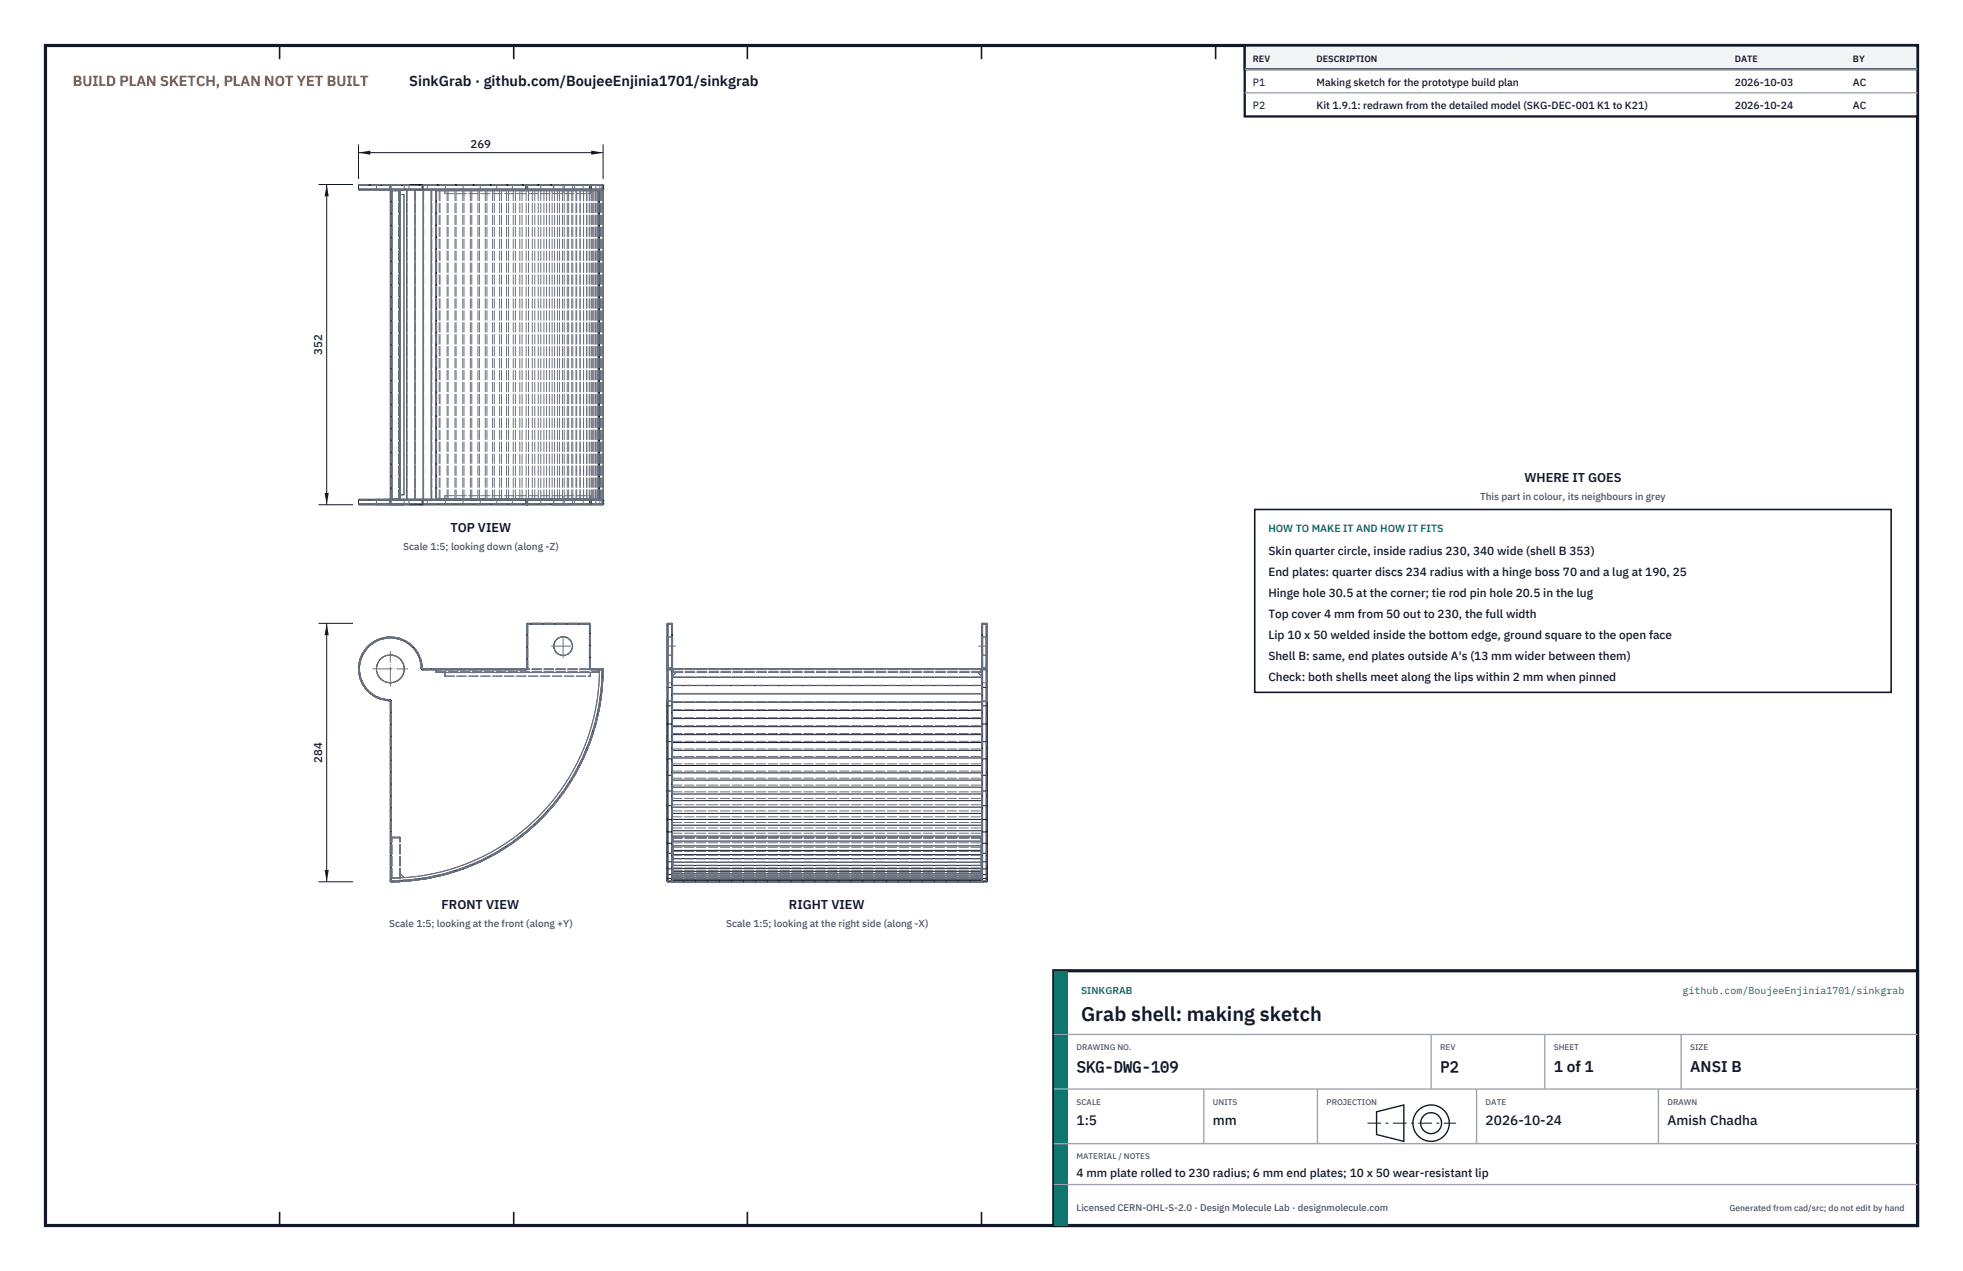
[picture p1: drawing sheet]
<svg xmlns="http://www.w3.org/2000/svg" width="432mm" height="279mm" viewBox="0 0 432 279" stroke-linecap="round" stroke-linejoin="round" font-family="sans-serif">
<path d="M10 10h411.8v259.4h-411.8z" fill="none" stroke="#111827" stroke-width=".7" stroke-linecap="butt"/>
<g fill="none" stroke="#111827" stroke-width=".35">
<path d="M61.5 10v3M113 10v3M164.4 10v3M215.9 10v3M267.4 10v3M318.9 10v3M370.3 10v3M61.5 266.4v3M113 266.4v3M164.4 266.4v3M215.9 266.4v3M267.4 266.4v3"/>
<path d="M318.9 266.4v3M370.3 266.4v3"/>
</g>
<g fill="none" stroke="#111727" stroke-width=".22">
<path d="M78.9 41.6l.2 .2h53.6v68h-53.6l-.2 .2M78.9 41.6h14M78.9 40.8h14M78.9 40.8v.8M85.9 41.8v68M86.1 41.9l.1-.1v.1M86.1 41.9h.1M86.1 41.9v67.7M86.2 41.9h1.7M86.2 41.9v67.7M87.9 41.9v-.1l.2 .1M87.9 41.9h.2"/>
<path d="M87.9 41.9v67.7M88.1 41.9v67.7M88.1 42.8h.8v66h-.8M89.5 41.8v68M91.3 41.8v68M92.9 41.6l-.2 .2h.4M92.9 40.8l-.2-.2h.4v.2M92.9 41.6h.2M92.9 40.8h.2M92.9 40.8v.8M93.1 41.8v68M93.1 41.6v.2"/>
<path d="M93.1 40.8v.8M93.1 41.6h22.6M93.1 40.8h22.6M94.8 41.8v68M95.9 41.9l.1-.1v.1M95.9 41.9h.1M95.9 41.9v67.7M96 41.9v67.7M96 41.9h35.6M115.7 41.6v.2h.4M115.7 41.6h.2M115.7 40.8h.2"/>
<path d="M115.7 40.8v.8M115.9 41.6l.2 .2M115.9 41.6h.2M115.9 40.8h.2M115.9 40.8v.8M116.1 40.6h-.4v.2M116.1 40.6l-.2 .2M116.1 41.6v.2M116.1 40.6v.2M116.1 40.8v.8M116.1 41.6h13.6M116.1 40.8h13.6"/>
<path d="M129.7 40.6h.4M129.7 40.6l.2 .2M129.7 41.6v.2M129.7 41.6h.2M129.7 40.8h.2M129.7 40.6v.2M129.7 40.6h-50.6l-.2 .2M129.7 40.8v.8M129.9 41.6l-.2 .2M129.9 41.6h.2M129.9 40.8h.2M129.9 40.8v.8"/>
<path d="M130.1 41.6v.2h-.4M130.1 40.6v.2M130.1 40.6h2.4M130.1 40.8v.8M130.1 41.6h2.4M130.1 40.8h2.4M131.6 41.9v-.1l.1 .1M131.6 41.9h.1M131.6 41.9v67.7M131.7 41.8h.1M131.7 41.9v67.7M131.8 41.8v68"/>
<path d="M131.9 41.8v68M132.5 41.6v.2M132.5 41.6h.2M132.5 40.8h.2M132.5 40.6v.2M132.5 40.6l.2 .2M132.5 40.8v.8M132.7 41.6l-.2 .2M132.7 41.6h.1M132.7 40.8h.1M132.7 40.8v.8M78.9 110.8l.2 .2h36.6"/>
<path d="M78.9 110.8h14M78.9 110h14M78.9 110v.8M86.1 109.6l.1 .2v-.2M86.1 109.6h.1M86.2 109.6h1.7M87.9 109.6v.2l.2-.2M87.9 109.6h.2M92.9 110.8l-.2 .2h.4v-.2M92.9 110.8h.2M92.9 110h.2M92.9 110v.8"/>
<path d="M93.1 109.8h-.4l.2 .2M93.1 109.8v.2M93.1 110v.8M93.1 110.8h22.6M93.1 110h22.6M95.9 109.6l.1 .2v-.2M95.9 109.6h.1M96 109.6h35.6M115.7 111h.4M115.7 110.8v.2M115.7 110.8h.2M115.7 110h.2"/>
<path d="M115.7 110v.8M115.8 111h13.9M115.9 110.8l.2 .2M115.9 110.8h.2M115.9 110h.2M115.9 110v.8M116.1 109.8h-.4v.2M116.1 109.8l-.2 .2M116.1 110.8v.2M116.1 109.8v.2M116.1 110v.8M116.1 110.8h13.6"/>
<path d="M116.1 110h13.6M129.7 111h.4M129.7 109.8h.4v.2M129.7 109.8l.2 .2M129.7 110.8v.2M129.7 110.8h.2M129.7 110h.2M129.7 109.8v.2M129.7 110v.8M129.9 110.8l-.2 .2M129.9 110.8h.2M129.9 110h.2"/>
<path d="M129.9 110v.8M130.1 110.8v.2M130.1 111h2.4M130.1 110.8h2.4M130.1 110h2.4M130.1 110v.8M131.6 109.6v.2l.1-.2M131.6 109.6h.1M131.7 109.7v.1M132.5 110.8v.2M132.5 110.8h.2M132.5 110h.2"/>
<path d="M132.5 109.8v.2M132.5 109.8l.2 .2M132.5 110v.8M132.7 110.8l-.2 .2M132.7 110.8h.1M132.7 110h.1M132.7 110v.8M115.9 137.2h.2M115.9 137.2v9.6M116.1 137l-.2 .2M116.1 137v.2M116.1 137h13.6"/>
<path d="M116.1 137.2v9.6M116.1 137.2h13.6M129.7 137l.2 .2M129.7 137v.2M129.7 137.2h.2M129.7 137.2v9.6M129.9 137.2v9.6M146.7 137.2h.2M146.7 137.2v56.4M146.9 137l-.2 .2M146.9 137v.2M146.9 137h.8"/>
<path d="M146.9 137.2h.8M146.9 137.2v9.6M147.7 137l.2 .2M147.7 137v.2M147.7 137.2h.2M147.7 137.2v9.6M147.9 137.2v56.6h68v-56.6M215.9 137.2h.2M216.1 137l-.2 .2M216.1 137v.2M216.1 137h.8M216.1 137.2h.8"/>
<path d="M216.1 137.2v9.6M216.9 137l.2 .2M216.9 137v.2M216.9 137.2h.2M216.9 137.2v9.6M217.1 137.2v56.4l-.2 .2M85.7 154l.2 .2M85.7 153.8l.4 .4M85.7 153.8v.2M85.9 154.2h.2M85.9 154.2v39.6l3.9-.1M86.1 154.2v39.4"/>
<path d="M92.7 146.8a6.8 6.8 0 0 0-6.9-6.6 6.8 6.8 0 0 0-6.7 6.8 6.8 6.8 0 0 0 6.6 6.8M92.7 146.8l.4 .4M92.9 146.8a7 7 0 0 0-7.1-6.8 7 7 0 0 0-6.9 7 7 7 0 0 0 6.8 7M92.9 146.8l.2 .2M92.9 146.8h-.2M93.1 147v.2M93.1 147h22.6M93.1 147.2h22.6M115.7 147v.2M115.9 146.8l-.2 .2M115.9 146.8h.2M116.1 146.8l-.2 .3-.2 .1"/>
<path d="M116.1 146.8l-.4 .4M116.1 146.8l-.1 .2M129.7 146.8l.4 .4M129.7 146.8h.2M129.7 146.8v.2M129.9 146.8l.2 .2M130.1 147v.2M130.1 147h2.6l-.2 4M130.1 147.2h2.4M130.9 159.1h.2M130.9 159.1l-1.2 3.9M131 159.3l-1.1 3.6"/>
<path d="M131.1 159.1l-1.3 3.9M131.8 155.1l.2 .1M131.8 155.1l-.9 4M131.9 155.4l-.8 3.5M132 155.2l-.9 3.9M132.5 147.2v-.2l.2 .2M132.5 147.2h.2M132.5 147.2l-.2 3.9M132.5 151.3l-.5 3.7M132.5 151.1h-.2l-.5 4M132.5 151.1l-.5 4.1M132.7 147.2l-.2 3.9"/>
<path d="M146.7 146.8v.4M146.7 153.8v.4M146.7 146.8h.2M146.7 151.1h1.2M146.7 147.2h.2M146.7 155.1h1.2M146.7 159.1h1.2M146.9 147l-.2 .2M146.9 146.8v.2M146.9 147v.2M146.9 147h.8M146.9 147.2v46.6"/>
<path d="M146.9 146.8h.8M146.9 147.2h.8M147.7 146.8h.2v.2h68v-.2h.2M147.7 147l.2 .2h-.2M147.7 146.8v.2M147.7 147v.2M147.7 147.2v46.6M147.9 159.7h68M147.9 158h68M147.9 156.2h68M147.9 154.4h68M147.9 152.5h68"/>
<path d="M147.9 150.7h68M147.9 148.9h68M215.9 151.1h1.2M215.9 155.1h1.2M215.9 159.1h1.2M216.1 147l-.2 .2h.2M216.1 146.8v.2M216.1 147v.2M216.1 147h.8M216.1 146.8h.8M216.1 147.2h.8M216.1 147.2v46.6"/>
<path d="M216.9 147l.2 .2M216.9 146.8v.2M216.9 146.8h.2M216.9 147v.2M216.9 147.2v46.6M217.1 146.8v.4M217.1 147.2h-.2M121.6 177.2l-2.6 2.9M121.7 177.1l-.1-.1-2.8 3M121.7 177.1l-2.7 3M124.1 174l-2.3 3M124.2 173.9l-.2-.1-2.4 3.2"/>
<path d="M124.2 173.9l-2.5 3.2M126.3 170.6l-2 3.1M126.4 170.4l-.2-.1-2.2 3.5M126.4 170.4l-2.2 3.5M128.1 166.7l.2 .1M128.1 166.7l-1.9 3.6M128.2 166.9l-1.7 3.4M128.3 166.8l-1.9 3.6M129.8 163.1l-1.5 3.7M129.8 163h-.1l-1.6 3.7M129.8 163l-1.5 3.8M146.7 180l.2 .1h.9l.1-.1"/>
<path d="M146.7 163h1.2M146.7 177l.2 .1 1-.1M146.7 166.7h1.2M146.7 173.8l.2 .1 1-.1M146.7 170.3h1.2M147.9 178.8h68M147.9 177.4h68M147.9 176h68M147.9 174.5h68M147.9 173h68M147.9 171.5h68M147.9 169.9h68"/>
<path d="M147.9 168.3h68M147.9 166.6h68M147.9 164.9h68M147.9 163.2h68M147.9 161.5h68M215.9 180l.2 .1h.9l.1-.1M215.9 163h1.2M215.9 177l.2 .1 1-.1M215.9 166.7h1.2M215.9 173.8l.2 .1 1-.1M215.9 170.3h1.2M86.1 193.6h-.2l.2 .2"/>
<path d="M86.1 193.6v.2M86.2 193.8h.1M86.2 193.8h1.7M87.9 193.8h.1M88 193.8h-.1M89.9 193.5v.2M89.9 193.5l-3.8 .1M89.9 193.7l-3.8 .1M93.8 193.2l-3.7 .4M94 193.1v-.2l-4.1 .6M94 193.1l-4.1 .6M97.8 192.3l-3.6 .8"/>
<path d="M97.9 192l.1 .2M97.9 192l-4 .9M98 192.2l-4 .9M101.8 191.1l-3.7 1.1M101.8 190.8l.1 .2M101.8 190.8l-3.9 1.3M101.9 191l-3.9 1.2M105.6 189.5l-3.7 1.5M105.6 189.5v-.2l-3.8 1.5M109.1 187.6l-3.3 1.8M109.2 187.4l.1 .2M109.2 187.4l-3.6 1.9"/>
<path d="M109.3 187.6l-3.7 1.9M112.5 185.5l-3.1 1.9M112.7 185.4l-.1-.2-3.4 2.2M112.7 185.4l-3.4 2.2M115.8 183l-2.9 2.3M115.8 182.7l.1 .2M115.8 182.7l-3.2 2.5M115.9 182.9l-3.2 2.5M119 180.1l-.2-.1-3 2.7M119 180.1l-3 2.7M119 180.1l-3.1 2.8M146.7 193.6l.2 .2"/>
<path d="M146.7 193.5l.2 .2h.8l.2-.2M146.7 192.9l.2 .2h.9l.1-.2h68l.2 .2h.8l.2-.2M146.7 192l.2 .2h.8l.2-.2M146.7 190.8l.2 .2h.9l.1-.2M146.7 189.3l.2 .2h.8l.2-.2M146.7 187.4l.2 .2h.8l.2-.2M146.7 185.2l.2 .2h.8l.2-.2M146.7 182.7l.2 .2h.9l.1-.2M146.9 193.8h.1M146.9 193.8h.8M147.7 193.8h.1M147.9 193.6l-.2 .2"/>
<path d="M147.9 193.8h.1M147.9 193.7h68M147.9 193.5h68M147.9 193.3h68M147.9 192.5h68M147.9 192.1h68M147.9 191.5h68M147.9 190.9h68M147.9 190.3h68M147.9 189.5h68M147.9 188.7h68M147.9 187.9h68"/>
<path d="M147.9 186.9h68M147.9 185.9h68M147.9 184.9h68M147.9 183.8h68M147.9 182.6h68M147.9 181.4h68M147.9 180.1h68M148 193.8h.1M148.1 193.8h-.1M148.1 193.8h.1M148.1 193.8h67.7M215.8 193.8h.1"/>
<path d="M215.9 193.8h.1M215.9 193.8h-.1M215.9 193.6l.2 .2zM215.9 193.5l.2 .2h.8l.2-.2M215.9 192l.2 .2h.8l.2-.2M215.9 190.8l.2 .2h.9l.1-.2M215.9 189.3l.2 .2h.8l.2-.2M215.9 187.4l.2 .2h.8l.2-.2M215.9 185.2l.2 .2h.8l.2-.2M215.9 182.7l.2 .2h.9l.1-.2M216.1 193.8h.1M216.1 193.8h.8"/>
<path d="M216.9 193.8h.1"/>
<circle cx="85.9" cy="147" r="3"/>
<circle cx="123.9" cy="142" r="2.05"/>
</g>
<g fill="none" stroke="#6a7180" stroke-width=".22" stroke-dasharray="2.1 .5">
<path d="M78.9 41.6h6.8M78.9 40.8h6.8M79.1 41.8h6.6M79.1 40.6h6.6M82.8 41.8h3.1M82.8 40.6h3.1M82.8 41.8v-1.2M85.7 41.6h.2M85.7 41.6v-.8M85.7 41.8h.4M85.7 41.8v-.2M85.7 40.6v.2"/>
<path d="M85.9 41.8h1.8M85.9 40.6h3M85.9 41.6v-.8M85.9 40.8h-.2M85.9 41.6h.2M85.9 40.8h.2M86.1 41.8h3.8M86.1 41.8l-.2-.2M86.1 40.6h-.4M86.1 40.6h3.8M86.1 40.6l-.2 .2M86.1 41.9v67.7"/>
<path d="M86.1 41.8v-.2M86.1 40.6v.2M86.1 41.6h3.8M86.1 40.8h3.8M86.1 41.6v-.8M86.2 41.9h.1M86.2 41.8l-.1 .1M86.2 41.8h1.7M86.2 41.9l1.5-.1M86.2 41.9h1.7M87.7 41.8h-1.8M87.7 41.8h-1.5"/>
<path d="M87.7 41.8h1.8M87.7 41.8h.2M87.9 41.8h-.2M87.9 41.8l.1 .1M87.9 41.9v-.1M87.9 41.9h.1M88.1 41.9l-.2-.1M88.1 41.9v67.7M88.9 42.8h-.8M88.9 41.8h-1.2M88.9 41.8h-6.1M88.9 40.6h-6.1"/>
<path d="M88.9 41.8v-1.2M89.5 41.8h1.9M89.9 41.8h4.1M89.9 41.8v-.2M89.9 41.6v-.8M89.9 41.6h4.1M89.9 40.8h4.1M89.9 40.8v-.2M91.3 41.8h-1.8M91.4 41.8h1.8M93.1 40.6h.9M93.2 41.8h1.8"/>
<path d="M93.9 41.8h4M93.9 40.6h4M94 41.8v-.2M94 41.6v-.8M94 41.6h4M94 40.8h4M94 40.8v-.2M94.8 41.8h-1.7M95 41.8h1.8M95.9 41.9l.1-.1M96 41.8h19.7M96 41.9h-.1"/>
<path d="M96 41.9h35.6M96 41.9v-.1M96.6 41.8h-1.8M96.8 41.8h1.8M97.9 41.8h17.8M97.9 42.6h32M97.9 41.8v.8M97.9 41.8h32M97.9 42.6v-.8M97.9 41.8h3.9M97.9 40.6h3.9M97.9 41.8l.1-.2"/>
<path d="M98 41.6v-.8M98 41.6h3.9M98 40.8h3.9M98 40.8l-.1-.2M98.4 41.8h-1.8M98.6 41.8h1.7M100.1 41.8h-1.7M100.3 41.8h1.8M101.8 41.8h-1.7M101.8 41.8h3.8M101.8 40.6h3.8M101.8 41.8l.1-.2"/>
<path d="M101.9 41.6v-.8M101.9 41.6h3.7M101.9 40.8h3.7M101.9 40.8l-.1-.2M102.1 41.8h1.7M103.5 41.8h-1.7M103.8 41.8h1.7M105.1 41.8h-1.6M105.5 41.8h1.6M105.6 41.8h3.6M105.6 40.6h3.6M105.6 41.8v-.2"/>
<path d="M105.6 41.6v-.8M105.6 41.6h3.7M105.6 40.8h3.7M105.6 40.8v-.2M106.7 41.8h-1.6M107.1 41.8h1.6M108.3 41.8h-1.6M108.7 41.8h1.6M109.2 41.8h3.4M109.2 40.6h3.4M109.2 41.8l.1-.2M109.3 41.6v-.8"/>
<path d="M109.3 41.6h3.4M109.3 40.8h3.4M109.3 40.8l-.1-.2M109.9 41.8h-1.6M110.3 41.8h1.6M111.4 41.8h-1.5M111.9 41.8h1.5M112.6 41.8h3.2M112.6 40.6h3.1M112.6 41.8l.1-.2M112.7 41.6v-.8M112.7 41.6h3.2"/>
<path d="M112.7 40.8h3.2M112.7 40.8l-.1-.2M112.9 41.8h-1.5M113.4 41.8h1.4M114.3 41.8h-1.4M114.8 41.8h1.5M115.7 41.8h-1.4M115.8 41.8h3M115.8 41.8l.1-.2M115.9 40.8v.8M115.9 41.6v-.8M115.9 41.6h3.1"/>
<path d="M115.9 40.8h3.1M115.9 40.8l-.1-.2M116.1 41.8h13.6M116.1 41.8l-.2-.2M116.1 40.6h2.7M116.1 40.6l-.2 .2M116.3 41.8h1.3M117.1 41.8h-1.4M117.6 41.8h1.4M118.4 41.8h-1.3M118.8 41.8h2.8M118.8 40.6h2.8"/>
<path d="M118.8 41.8l.2-.2M119 41.8h1.2M119 41.6v-.8M119 41.6h2.7M119 40.8h2.7M119 40.8l-.2-.2M119.6 41.8h-1.2M120.2 41.8h1.3M120.8 41.8h-1.2M121.5 41.8h1.1M121.6 41.8h2.4M121.6 40.6h2.4"/>
<path d="M121.6 41.8l.1-.2M121.7 41.6v-.8M121.7 41.6h2.5M121.7 40.8h2.5M121.7 40.8l-.1-.2M121.8 41.8h2.1M121.8 40.6h2.1M121.8 41.8v-1.2M122 41.8h-1.2M122.6 41.8h1.1M123.1 41.8h-1.1M123.7 41.8h1.1"/>
<path d="M123.9 41.8h2M123.9 40.6h2M124 41.8h2.2M124 40.6h2.2M124 41.8l.2-.2M124.1 41.8h-1M124.2 41.6v-.8M124.2 41.6h2.2M124.2 40.8h2.2M124.2 40.8l-.2-.2M124.8 41.8h1M125.1 41.8h-1"/>
<path d="M125.8 41.8h.9M125.9 41.8h-4.1M125.9 40.6h-4.1M125.9 41.8v-1.2M126 41.8h-.9M126.2 41.8h1.9M126.2 40.6h1.9M126.2 41.8l.2-.2M126.4 41.6v-.8M126.4 41.6h1.9M126.4 40.8h1.9M126.4 40.8l-.2-.2"/>
<path d="M126.7 41.8h.9M126.9 41.8h-.9M127.6 41.8h.8M127.6 41.8h-.7M128.1 41.8h1.6M128.1 40.6h1.6M128.1 41.8l.2-.2M128.3 41.6v-.8M128.3 41.6h1.5M128.3 40.8h1.5M128.3 40.8l-.2-.2M128.4 41.8h-.8"/>
<path d="M128.4 41.8h.7M129 41.8h-.6M129.1 41.8h.7M129.6 41.8h-.6M129.7 41.8h1.2M129.7 40.6h1.2M129.7 41.8l.1-.2M129.7 41.8l.2-.2M129.7 40.6l.2 .2M129.8 41.8h.6M129.8 41.6v-.8M129.8 41.6h1.3"/>
<path d="M129.8 40.8h1.3M129.8 40.8l-.1-.2M129.9 41.6v-.8M129.9 41.8v.8M129.9 42.6v-.8M130.1 41.8h1.5M130.1 41.8h-.5M130.4 41.8h.5M130.6 41.8h-.5M130.9 41.8h.9M130.9 40.6h.9M130.9 41.8l.2-.2"/>
<path d="M130.9 41.8h.5M131 41.8h-.4M131.1 41.6v-.8M131.1 41.6h.9M131.1 40.8h.9M131.1 40.8l-.2-.2M131.3 41.8h-.3M131.4 41.8h.4M131.5 41.8h-.2M131.6 41.9v-.1M131.6 41.9h.1M131.7 41.8h-.2"/>
<path d="M131.8 41.8h.5M131.8 40.6h.5M131.8 41.8l.2-.2M131.8 41.8h.3M131.8 41.8h-.1M132 41.6v-.8M132 41.6h.5M132 40.8h.5M132 40.8l-.2-.2M132.1 41.8h.2M132.3 41.8h.2M132.3 40.6h.2"/>
<path d="M132.3 41.8l.2-.2M132.5 41.8h-.6M132.5 41.6v-.8M132.5 41.6h.2M132.5 40.8h.2M132.5 40.8l-.2-.2M132.5 41.8h.1M132.6 41.8h.1M78.9 110.8h6.8M78.9 110h6.8M79.1 111h6.6M79.1 109.8h6.6"/>
<path d="M82.8 111h3.1M82.8 109.8h3.1M82.8 111v-1.2M85.7 110.8h.2M85.7 110.8v-.8M85.7 111h.4M85.7 111v-.2M85.7 109.8v.2M85.9 109.8v-68M85.9 109.8h1.8M85.9 109.8h3M85.9 110.8v-.8"/>
<path d="M85.9 110h-.2M85.9 110.8h.2M85.9 110h.2M86.1 111h3.8M86.1 111l-.2-.2M86.1 109.8h-.4M86.1 109.8h3.8M86.1 109.8l-.2 .2M86.1 109.6l.1 .2M86.1 111v-.2M86.1 109.8v.2M86.1 110.8h3.8"/>
<path d="M86.1 110h3.8M86.1 110.8v-.8M86.2 109.6v-67.7M86.2 109.8h1.7M86.2 109.7v-.1M86.2 109.6h.1M86.2 109.6v.1M86.2 109.6h1.7M87.7 109.8v-68M87.7 109.8h-1.8M87.7 109.8h-1.5M87.7 109.8h1.8"/>
<path d="M87.7 109.7v-67.9M87.7 109.7h-1.5M87.9 109.8h-.2M87.9 109.8l.2-.2M87.9 109.7h-.2M87.9 109.6v-67.7M87.9 109.6v.1M87.9 109.6h.1M88 109.6l-.1 .1M88 109.6v-67.7M88.1 108.8v-66M88.9 108.8h-.8"/>
<path d="M88.9 111h-6.1M88.9 109.8h-6.1M88.9 111v-1.2M89.5 109.8h-1.8M89.5 109.8v-68M89.5 109.8h1.9M89.9 109.8h4.1M89.9 111v-.2M89.9 110.8v-.8M89.9 110.8h4.1M89.9 110h4.1M89.9 110v-.2"/>
<path d="M91.3 109.8h-1.8M91.4 109.8v-68M91.4 109.8h1.8M93.1 111h.9M93.2 109.8v-68M93.2 109.8h1.8M93.9 111h4M93.9 109.8h4M94 111v-.2M94 110.8v-.8M94 110.8h4M94 110h4"/>
<path d="M94 110v-.2M94.8 109.8h-1.7M95 109.8v-68M95 109.8h1.8M95.9 109.6v-67.7M95.9 109.6l.1 .2M96 109.8h19.7M96 109.6h-.1M96 109.6v-67.7M96 109.6v.2M96 109.6h35.6M96.6 109.8v-68"/>
<path d="M96.6 109.8h-1.8M96.8 109.8v-68M96.8 109.8h1.8M97.9 109.8h17.8M97.9 109.8h32M97.9 109h32M97.9 109.8v-.8M97.9 109v.8M97.9 111h3.9M97.9 109.8h3.9M97.9 111l.1-.2M98 110.8v-.8"/>
<path d="M98 110.8h3.9M98 110h3.9M98 110l-.1-.2M98.4 109.8v-68M98.4 109.8h-1.8M98.6 109.8v-68M98.6 109.8h1.7M100.1 109.8v-68M100.1 109.8h-1.7M100.3 109.8v-68M100.3 109.8h1.8M101.8 109.8v-68"/>
<path d="M101.8 109.8h-1.7M101.8 111h3.8M101.8 109.8h3.8M101.8 111l.1-.2M101.9 110.8v-.8M101.9 110.8h3.7M101.9 110h3.7M101.9 110l-.1-.2M102.1 109.8v-68M102.1 109.8h1.7M103.5 109.8v-68M103.5 109.8h-1.7"/>
<path d="M103.8 109.8v-68M103.8 109.8h1.7M105.1 109.8v-68M105.1 109.8h-1.6M105.5 109.8v-68M105.5 109.8h1.6M105.6 111h3.6M105.6 109.8h3.6M105.6 111v-.2M105.6 110.8v-.8M105.6 110.8h3.7M105.6 110h3.7"/>
<path d="M105.6 110v-.2M106.7 109.8v-68M106.7 109.8h-1.6M107.1 109.8v-68M107.1 109.8h1.6M108.3 109.8v-68M108.3 109.8h-1.6M108.7 109.8v-68M108.7 109.8h1.6M109.2 111h3.4M109.2 109.8h3.4M109.2 111l.1-.2"/>
<path d="M109.3 110.8v-.8M109.3 110.8h3.4M109.3 110h3.4M109.3 110l-.1-.2M109.9 109.8v-68M109.9 109.8h-1.6M110.3 109.8v-68M110.3 109.8h1.6M111.4 109.8v-68M111.4 109.8h-1.5M111.9 109.8v-68M111.9 109.8h1.5"/>
<path d="M112.6 111h3.2M112.6 109.8h3.2M112.6 111l.1-.2M112.7 110.8v-.8M112.7 110.8h3.2M112.7 110h3.2M112.7 110l-.1-.2M112.9 109.8v-68M112.9 109.8h-1.5M113.4 109.8v-68M113.4 109.8h1.4M114.3 109.8v-68"/>
<path d="M114.3 109.8h-1.4M114.8 109.8v-68M114.8 109.8h1.5M115.7 109.8v-68M115.7 109.8h-1.4M115.8 109.8h3M115.8 111l.1-.2M115.9 110v.8M115.9 110.8v-.8M115.9 110.8h3.1M115.9 110h3.1M115.9 110l-.1-.2"/>
<path d="M116.1 109.8h13.6M116.1 111h2.7M116.1 111l-.2-.2M116.1 109.8l-.2 .2M116.3 109.8v-68M116.3 109.8h1.3M117.1 109.8v-68M117.1 109.8h-1.4M117.6 109.8v-68M117.6 109.8h1.4M118.4 109.8v-68M118.4 109.8h-1.3"/>
<path d="M118.8 111h2.8M118.8 109.8h2.8M118.8 111l.2-.2M119 109.8v-68M119 109.8h1.2M119 110.8v-.8M119 110.8h2.7M119 110h2.7M119 110l-.2-.2M119.6 109.8v-68M119.6 109.8h-1.2M120.2 109.8v-68"/>
<path d="M120.2 109.8h1.3M120.8 109.8v-68M120.8 109.8h-1.2M121.5 109.8v-68M121.5 109.8h1.1M121.6 111h2.4M121.6 109.8h2.4M121.6 111l.1-.2M121.7 110.8v-.8M121.7 110.8h2.5M121.7 110h2.5M121.7 110l-.1-.2"/>
<path d="M121.8 111h2.1M121.8 109.8h2.1M121.8 111v-1.2M122 109.8v-68M122 109.8h-1.2M122.6 109.8v-68M122.6 109.8h1.1M123.1 109.8v-68M123.1 109.8h-1.1M123.7 109.8v-68M123.7 109.8h1.1M123.9 111h2"/>
<path d="M123.9 109.8h2M124 111h2.2M124 109.8h2.2M124 111l.2-.2M124.1 109.8v-68M124.1 109.8h-1M124.2 110.8v-.8M124.2 110.8h2.2M124.2 110h2.2M124.2 110l-.2-.2M124.8 109.8v-68M124.8 109.8h1"/>
<path d="M125.1 109.8v-68M125.1 109.8h-1M125.8 109.8v-68M125.8 109.8h.9M125.9 111h-4.1M125.9 109.8h-4.1M125.9 111v-1.2M126 109.8v-68M126 109.8h-.9M126.2 111h1.9M126.2 109.8h1.9M126.2 111l.2-.2"/>
<path d="M126.4 110.8v-.8M126.4 110.8h1.9M126.4 110h1.9M126.4 110l-.2-.2M126.7 109.8v-68M126.7 109.8h.9M126.9 109.8v-68M126.9 109.8h-.9M127.6 109.8v-68M127.6 109.8h.8M127.6 109.8h-.7M128.1 111h1.6"/>
<path d="M128.1 109.8h1.6M128.1 111l.2-.2M128.3 110.8v-.8M128.3 110.8h1.5M128.3 110h1.5M128.3 110l-.2-.2M128.4 109.8v-68M128.4 109.8h-.8M128.4 109.8h.7M129 109.8v-68M129 109.8h-.6M129.1 109.8v-68"/>
<path d="M129.1 109.8h.7M129.6 109.8v-68M129.6 109.8h-.6M129.7 111h1.2M129.7 109.8h1.2M129.7 111l.1-.2M129.7 111l.2-.2M129.7 109.8l.2 .2M129.8 109.8v-68M129.8 109.8h.6M129.8 110.8v-.8M129.8 110.8h1.3"/>
<path d="M129.8 110h1.3M129.8 110l-.1-.2M129.9 110.8v-.8M129.9 109.8v-.8M129.9 109v.8M130.1 109.8h1.5M130.1 109.8v-68M130.1 109.8h-.5M130.4 109.8v-68M130.4 109.8h.5M130.6 109.8v-68M130.6 109.8h-.5"/>
<path d="M130.9 111h.9M130.9 109.8h.9M130.9 111l.2-.2M130.9 109.8v-68M130.9 109.8h.5M131 109.8v-68M131 109.8h-.4M131.1 110.8v-.8M131.1 110.8h.9M131.1 110h.9M131.1 110l-.2-.2M131.3 109.8v-68"/>
<path d="M131.3 109.8h-.3M131.4 109.8v-68M131.4 109.8h.4M131.5 109.8v-68M131.5 109.8h-.2M131.6 109.6v-67.7M131.6 109.6v.2M131.6 109.6h.1M131.7 109.7v-67.9M131.7 109.8h-.2M131.7 109.6v-67.7M131.8 111h.5"/>
<path d="M131.8 109.8h.5M131.8 111l.2-.2M131.8 109.8v-68M131.8 109.8h.3M131.8 109.8h-.1M132 110.8v-.8M132 110.8h.5M132 110h.5M132 110l-.2-.2M132.1 109.8v-68M132.1 109.8h.2M132.3 111h.2"/>
<path d="M132.3 109.8h.2M132.3 111l.2-.2M132.3 109.8v-68M132.5 109.8h-.6M132.5 110.8v-.8M132.5 110.8h.2M132.5 110h.2M132.5 110l-.2-.2M132.5 109.8v-68M132.5 109.8h.1M132.6 109.8v-68M132.6 109.8h.1"/>
<path d="M115.9 137.2v9.6M115.9 137.2l.2-.2M115.9 137.2h.2M116.1 137l-.2 .2M116.1 137.2v9.6M116.1 137.2h-.2M116.1 137v.2M116.1 137.2v-.2M129.7 137h-13.6M129.7 137l.2 .2M129.7 137.2h-13.6M129.7 137.2v-.2"/>
<path d="M129.7 137v.2M129.7 137.2h.2M129.9 137.2l-.2-.2M129.9 137.2h-.2M146.7 137.2v9.6M146.7 140v4.1M146.7 140h1.2M146.7 137.2l.2-.2M146.9 137h.8M146.9 137.2h-.2M146.9 137.2v9.6M146.9 137.2v-.2"/>
<path d="M146.9 137.2h.8M147.7 137l.2 .2M147.7 137.2v9.6M147.7 137v.2M147.9 140v4.1M147.9 137.2v9.6M147.9 137.2h-.2M215.9 137.2v9.6M215.9 140v4.1M215.9 140h1.2M215.9 137.2l.2-.2M216.1 137h.8"/>
<path d="M216.1 137.2h-.2M216.1 137.2v9.6M216.1 137.2v-.2M216.1 137.2h.8M216.9 137l.2 .2M216.9 137.2v9.6M216.9 137v.2M217.1 140v4.1M217.1 137.2v9.6M217.1 137.2h-.2M85.7 154l.2 .2M85.7 153.8v.2"/>
<path d="M85.9 154.2v39.4M85.9 154.2l-.2-.2M86.1 154.2v39.4M86.1 154.2h-.2M92.7 146.8a6.8 6.8 0 0 0-6.9-6.6 6.8 6.8 0 0 0-6.7 6.8 6.8 6.8 0 0 0 6.6 6.8M92.7 146.8h.2M92.9 146.8a7 7 0 0 0-7.1-6.8 7 7 0 0 0-6.9 7 7 7 0 0 0 6.8 7M92.9 146.8l.2 .2M93.1 147.2v-.2M95.9 147.7v-.5M95.9 147.2l.1-.2M95.9 147.7h.1"/>
<path d="M95.9 147.2h.1M96 147.8l-.1-.1M96 147l-.1 .2M96 147.8h35.6M96 147h35.6M96 147.7v-.5M96 147.2h-.1M96 147.8v-.1M96 147v.2M96 147.7h35.6M96 147.2h35.6M96 147.2v-.2"/>
<path d="M97.9 147.8h32M97.9 148.6h32M97.9 147.8v.8M97.9 148.6v-.8M115.7 147h-22.6M115.7 147.2h-22.6M115.7 147.2v-.2M115.9 146.8l-.2 .2M116 147l-.3 .2M116.1 146.8h-.2M129.7 146.8v-9.6M129.7 146.8h.2"/>
<path d="M129.9 146.8v-9.6M129.9 147.8v.8M129.9 148.6v-.8M130.1 147l-.2-.2M130.1 147.2v-.2M130.1 147.2l-.4-.2M130.1 159.5l-.5 1.7M130.6 157.8l-.5 1.7M130.9 159.1l.9-4M130.9 159.1h.2M130.9 159.7l.5-1.7M131 156l-.4 1.8"/>
<path d="M131 159.3l.1-.4M131.1 159.1l.9-3.9M131.1 159.1h-.2M131.3 154.2l-.3 1.8M131.4 158l.4-1.8M131.5 152.4l-.2 1.8M131.6 147.8l.1-.1M131.6 147l.1 .2M131.6 147.7v-.5M131.6 147.8v-.1M131.6 147v.2M131.6 147.2v-.2"/>
<path d="M131.6 147.2h.1M131.7 150.6l-.2 1.8M131.7 147.7v-.5M131.7 147.2l-.1-.2M131.7 147.7h-.1M131.7 147.2h-.1M131.8 155.1l.5-4M131.8 155.1l.2 .1M131.8 156.2l.3-1.8M131.8 148.8l-.1 1.8M131.9 147l-.1 1.8M131.9 155.4l.1-.4"/>
<path d="M132 155.2l.5-4.1M132 155.2l-.2-.1M132.1 154.4l.2-1.9M132.3 151.1l.2-3.9M132.3 151.1h.2M132.3 152.5l.2-1.8M132.5 147h-.6M132.5 147h-2.4M132.5 147.2h-2.4M132.5 147.2v-.2M132.5 147.2h.2M132.5 151.3v-.3"/>
<path d="M132.5 151.1l.2-3.9M132.5 151.1h-.2M132.5 150.7l.1-1.8M132.6 148.9l.1-1.9M132.7 147.2l-.2-.2M132.7 147h-.8M146.7 146.8v-6.6M146.7 140.2v13.6M146.7 144v2.8M146.7 147.2v2.9M146.7 150.1v-6.1M146.7 144.1v-4.1"/>
<path d="M146.7 147.2l.2-.2M146.7 144h1.2M146.7 150.1h1.2M146.7 144.1h1.2M146.7 146.8h.2M146.7 153.8l.2 .2M146.7 154.2h.2M146.9 147h.8M146.9 140l-.2 .2M146.9 140h.8M146.9 146.8v-6.8M146.9 140v14"/>
<path d="M146.9 146.8v.2M146.9 154v.2M146.9 154.2v39.4M146.9 146.8h.8M146.9 154h.8M146.9 154.2h.8M147.7 147h-.8M147.7 140l.2 .2M147.7 146.8v-6.8M147.7 140v14M147.7 146.8v.2M147.7 154.2v-.2"/>
<path d="M147.7 154.2v39.4M147.7 146.8h-.8M147.9 147h68M147.9 148.8h68M147.9 147v1.8M147.9 150.6h68M147.9 148.8v1.8M147.9 152.4h68M147.9 150.6v1.8M147.9 154.2h68M147.9 152.4v1.8M147.9 156h68"/>
<path d="M147.9 154.2v1.8M147.9 157.8h68M147.9 156v1.8M147.9 159.5h68M147.9 157.8v1.7M147.9 159.5v1.7M147.9 147.7v-.5M147.9 144v2.8M147.9 147v3.1M147.9 150.1v-6.1M147.9 144.1v-4.1M147.9 146.8v-6.6"/>
<path d="M147.9 140.2v13.6M147.9 147v.2M147.9 154.2v-.4M147.9 154.2v39.4M147.9 147.2v-.2M147.9 151.1v-3.9M147.9 155.1v-4M147.9 159.1v-4M147.9 147.2l-.2-.2M147.9 147.8v.8M147.9 148.6l.8-.8M147.9 146.8h-.2"/>
<path d="M147.9 153.8l-.2 .2M147.9 154.2h-.2M148.1 147.8h67.7M148.1 147h67.7M148.1 147.8l-.2-.1M148.1 147l-.2 .2M148.1 147.7v-.5M148.1 147.7h67.7M148.1 147.2h67.7M148.1 147.7h-.2M148.1 147.2h-.2M148.1 147.8v-.1"/>
<path d="M148.1 147v.2M148.7 147.8h-.8M215.1 147.8l.8 .8M215.8 147.8l.1-.1M215.8 147.7v-.5M215.8 147.8v-.1M215.8 147.2v-.2M215.8 147.7h.1M215.9 147v1.8M215.9 148.8v1.8M215.9 150.6v1.8M215.9 152.4v1.8"/>
<path d="M215.9 154.2v1.8M215.9 156v1.8M215.9 157.8v1.7M215.9 159.5v1.7M215.9 147.7v-.5M215.9 147.2l-.1-.2M215.9 146.8v-6.6M215.9 140.2v13.6M215.9 147v.2M215.9 153.8v.4M215.9 154.2v39.4M215.9 147.2v-.2"/>
<path d="M215.9 151.1v-3.9M215.9 155.1v-4M215.9 159.1v-4M215.9 144v2.8M215.9 147v3.1M215.9 150.1v-6.1M215.9 144.1v-4.1M215.9 147.2l.2-.2M215.9 144h1.2M215.9 147.8h-.8M215.9 148.6v-.8M215.9 150.1h1.2"/>
<path d="M215.9 144.1h1.2M215.9 147.2h-.1M215.9 146.8h.2M215.9 153.8l.2 .2M215.9 154.2h.2M216.1 147h.8M216.1 140l-.2 .2M216.1 140h.8M216.1 146.8v-6.8M216.1 140v14M216.1 146.8v.2M216.1 154v.2"/>
<path d="M216.1 154.2v39.4M216.1 146.8h.8M216.1 154h.8M216.1 154.2h.8M216.9 147h-.8M216.9 140l.2 .2M216.9 146.8v-6.8M216.9 140v14M216.9 146.8v.2M216.9 154.2v-.2M216.9 154.2v39.4M216.9 146.8h-.8"/>
<path d="M217.1 144v2.8M217.1 147.2v2.9M217.1 150.1v-6.1M217.1 144.1v-4.1M217.1 146.8v-6.6M217.1 140.2v13.6M217.1 154.2v-.4M217.1 147.2l-.2-.2M217.1 146.8h-.2M217.1 153.8l-.2 .2M217.1 154.2h-.2M118.4 179.6l-1.3 1.2"/>
<path d="M118.8 180l2.8-3M118.8 180l.2 .1M119.6 178.3l-1.2 1.3M120.2 178.8l1.3-1.4M120.8 176.9l-1.2 1.4M121.5 177.4l1.1-1.4M121.6 177l2.4-3.2M121.6 177l.1 .1M121.6 177.2l.2-.2M121.7 177.1l2.5-3.2M121.7 177.1l-.1-.1M122 175.5l-1.2 1.4"/>
<path d="M122.6 176l1.1-1.5M123.1 174.1l-1.1 1.4M123.7 174.5l1.1-1.5M124 173.8l2.2-3.5M124 173.8l.2 .1M124.1 174l.2-.3M124.1 172.6l-1 1.5M124.2 173.9l2.2-3.5M124.2 173.9l-.2-.1M124.8 173l1-1.5M125.1 171.1l-1 1.5M125.8 171.5l.9-1.6"/>
<path d="M126 169.5l-.9 1.6M126.2 170.3l1.9-3.6M126.2 170.3l.2 .1M126.3 170.6l.2-.3M126.4 170.4l1.9-3.6M126.4 170.4l-.2-.1M126.7 169.9l.9-1.6M126.9 167.9l-.9 1.6M127.6 168.3l.8-1.7M127.6 166.3l-.7 1.6M128.1 166.7l1.6-3.7M128.1 166.7l.2 .1"/>
<path d="M128.2 166.9l.1-.1M128.3 166.8l1.5-3.8M128.3 166.8l-.2-.1M128.4 164.6l-.8 1.7M128.4 166.6l.7-1.7M129 163l-.6 1.6M129.1 164.9l.7-1.7M129.6 161.2l-.6 1.8M129.7 163l1.2-3.9M129.7 163h.1M129.8 163.2l.6-1.7M129.8 163.1l.1-.2"/>
<path d="M129.8 163l1.3-3.9M129.8 163h-.1M130.4 161.5l.5-1.8M147.9 161.2h68M147.9 163h68M147.9 161.2v1.8M147.9 164.6h68M147.9 163v1.6M147.9 166.3h68M147.9 164.6v1.7M147.9 167.9h68M147.9 166.3v1.6"/>
<path d="M147.9 169.5h68M147.9 167.9v1.6M147.9 171.1h68M147.9 169.5v1.6M147.9 172.6h68M147.9 171.1v1.5M147.9 174.1h68M147.9 172.6v1.5M147.9 175.5h68M147.9 174.1v1.4M147.9 176.9h68M147.9 175.5v1.4"/>
<path d="M147.9 178.3h68M147.9 176.9v1.4M147.9 179.6h68M147.9 178.3v1.3M147.9 179.6v1.2M147.9 163v-3.9M147.9 180v-3M147.9 166.7v-3.7M147.9 177v-3.2M147.9 170.3v-3.6M147.9 173.8v-3.5M215.9 161.2v1.8"/>
<path d="M215.9 163v1.6M215.9 164.6v1.7M215.9 166.3v1.6M215.9 167.9v1.6M215.9 169.5v1.6M215.9 171.1v1.5M215.9 172.6v1.5M215.9 174.1v1.4M215.9 175.5v1.4M215.9 176.9v1.4M215.9 178.3v1.3M215.9 179.6v1.2"/>
<path d="M215.9 163v-3.9M215.9 180v-3M215.9 166.7v-3.7M215.9 177v-3.2M215.9 170.3v-3.6M215.9 173.8v-3.5M85.9 193.8h1.8M85.9 193v.6M85.9 193v.8M85.9 193.6l.2 .2M86.1 193v-8.8M86.1 193h.1"/>
<path d="M86.1 184.2l.1-.2M86.1 193.6l3.8-.1M86.1 193.6h-.2M86.1 193.6v.2M86.1 184.2h.1M86.1 193.8l3.8-.1M86.2 193.8h.1M86.2 193h-.1M86.2 184l-.1 .2M86.2 184h1.7M86.2 193.8h1.5M86.2 193.8h1.7"/>
<path d="M86.2 193v-8.8M86.2 184.2h-.1M86.2 184v.2M86.2 184.2h1.7M86.2 184.2v-.2M87.7 193h-1.8M87.7 193h-1.5M87.7 193.8l1.8-.1M87.7 193.8h-1.5M87.7 193.8h.2M87.9 193h-.2M87.9 193h.2"/>
<path d="M87.9 184l.2 .2M87.9 193.8h-.2M87.9 193.8h.1M87.9 193v-8.8M87.9 184v.2M87.9 184.2v-.2M87.9 184.2h.2M88 193.8h-.1M88.1 193h-.2M88.1 193v-8.8M88.1 184.2l-.2-.2M88.1 192.9v-.8"/>
<path d="M88.1 192.1l.8 .8M88.1 184.2h-.2M88.9 192.9h-.8M89.5 192.9l-1.8 .1M89.5 193.7l1.9-.2M89.8 193.7l.3-.1M89.9 193.5l4.1-.6M89.9 193.5v.2M89.9 193.7l4.1-.6M89.9 193.7v-.2M91.3 192.7l-1.8 .2M91.4 193.5l1.8-.2"/>
<path d="M93.1 192.5l-1.8 .2M93.2 193.3l1.8-.4M93.8 193.2l.4-.1M93.9 192.9l4-.9M94 192.9v.2M94 193.1l4-.9M94 193.1v-.2M94.8 192.2l-1.7 .3M95 192.9l1.8-.4M96.6 191.8l-1.8 .4M96.8 192.5l1.8-.4M97.8 192.3l.3-.1"/>
<path d="M97.9 192.1l3.9-1.3M97.9 192l.1 .2M98 192.2l3.9-1.2M98 192.2l-.1-.2M98.4 191.3l-1.8 .5M98.6 192.1l1.7-.6M100.1 190.8l-1.7 .5M100.3 191.5l1.8-.6M101.8 191.1l.1-.1M101.8 190.2l-1.7 .6M101.8 190.8l3.8-1.5M101.8 190.8l.1 .2"/>
<path d="M101.9 191l3.7-1.5M101.9 191l-.1-.2M102.1 190.9l1.7-.6M103.5 189.5l-1.7 .7M103.8 190.3l1.7-.8M105.1 188.8l-1.6 .7M105.5 189.5l1.6-.8M105.6 189.3l3.6-1.9M105.6 189.3v.2M105.6 189.5l.2-.1M105.6 189.5l3.7-1.9M105.6 189.5v-.2"/>
<path d="M106.7 188l-1.6 .8M107.1 188.7l1.6-.8M108.3 187.2l-1.6 .8M108.7 187.9l1.6-1M109.1 187.6l.3-.2M109.2 187.4l3.4-2.2M109.2 187.4l.1 .2M109.3 187.6l3.4-2.2M109.3 187.6l-.1-.2M109.9 186.3l-1.6 .9M110.3 186.9l1.6-1M111.4 185.3l-1.5 1"/>
<path d="M111.9 185.9l1.5-1M112.5 185.5l.4-.2M112.6 185.2l3.2-2.5M112.6 185.2l.1 .2M112.7 185.4l3.2-2.5M112.7 185.4l-.1-.2M112.9 184.3l-1.5 1M113.4 184.9l1.4-1.1M114.3 183.2l-1.4 1.1M114.8 183.8l1.5-1.2M115.7 182l-1.4 1.2M115.8 183l.2-.2"/>
<path d="M115.8 182.7l3-2.7M115.8 182.7l.1 .2M115.9 182.9l3.1-2.8M115.9 182.9l-.1-.2M116.3 182.6l1.3-1.2M117.1 180.8l-1.4 1.2M117.6 181.4l1.4-1.3M119 180.1l1.2-1.3M119 180.1l2.7-3M119 180.1l-.2-.1M146.7 193.6h.2M146.9 193.6h.8"/>
<path d="M146.9 193.6v.2M147.7 193.6v.2M147.9 180.8h68M147.9 182h68M147.9 180.8v1.2M147.9 183.2h68M147.9 182v1.2M147.9 184.3h68M147.9 183.2v1.1M147.9 185.3h68M147.9 184.3v1M147.9 186.3h68"/>
<path d="M147.9 185.3v1M147.9 187.2h68M147.9 186.3v.9M147.9 188h68M147.9 187.2v.8M147.9 188.8h68M147.9 188v.8M147.9 189.5h68M147.9 188.8v.7M147.9 190.2h68M147.9 189.5v.7M147.9 190.8h68"/>
<path d="M147.9 190.2v.6M147.9 191.3h68M147.9 190.8v.5M147.9 191.8h68M147.9 191.3v.5M147.9 192.2h68M147.9 191.8v.4M147.9 192.5h68M147.9 192.2v.3M147.9 192.7h68M147.9 192.5v.2M147.9 192.9h68"/>
<path d="M147.9 192.7v.2M147.9 193h68M147.9 192.9v.1M147.9 193h.1M147.9 193v.8M147.9 193.6v-.1M147.9 193.5v-.6M147.9 192.9v-.9M147.9 192.1v-1.3M147.9 190.8v-1.5M147.9 189.3v-1.9M147.9 187.4v-2.2"/>
<path d="M147.9 185.2v-2.5M147.9 182.7v-2.7M147.9 193v-8.8M147.9 193h.2M147.9 193.6h-.2M148 193.8h.1M148 193.8h67.9M148.1 193h-.2M148.1 184h67.7M148.1 184l-.2 .2M148.1 193.8h67.7M148.1 193v-8.8"/>
<path d="M148.1 184.2h67.7M148.1 184.2h-.2M148.1 184v.2M148.1 193.8h.1M148.9 192.9h66M148.9 192.1h66M148.9 192.9v-.8M148.9 192.1v.8M148.9 192.9h.1M214.9 192.9v-.8M214.9 192.1v.8M214.9 192.9h.1"/>
<path d="M215.8 193h-67.7M215.8 193h.1M215.8 193v-8.8M215.8 184.2v-.2M215.8 193.8h.1M215.9 193.8h.1M215.9 180.8v1.2M215.9 182v1.2M215.9 183.2v1.1M215.9 184.3v1M215.9 185.3v1M215.9 186.3v.9"/>
<path d="M215.9 187.2v.8M215.9 188v.8M215.9 188.8v.7M215.9 189.5v.7M215.9 190.2v.6M215.9 190.8v.5M215.9 191.3v.5M215.9 191.8v.4M215.9 192.2v.3M215.9 192.5v.2M215.9 192.7v.2M215.9 192.9v.1"/>
<path d="M215.9 193h.1M215.9 193v.8M215.9 193.6v-.1M215.9 193.5v-.6M215.9 192.9v-.9M215.9 192.1v-1.3M215.9 190.8v-1.5M215.9 189.3v-1.9M215.9 187.4v-2.2M215.9 185.2v-2.5M215.9 182.7v-2.7M215.9 193v-8.8"/>
<path d="M215.9 193h-.1M215.9 184.2l-.1-.2M215.9 193.6h.2M215.9 184.2h-.1M216.1 193.6h.8M216.1 193.6v.2M216.9 193.6v.2M217.1 193.6h-.2"/>
<circle cx="85.9" cy="147" r="3"/>
<circle cx="123.9" cy="142" r="2.05"/>
</g>
<path d="M85.9 42.8v-2.2M123.9 42.5v-1.9M85.9 111v-2.2M123.9 111v-1.9M82.1 147h7.6M85.9 150.8v-7.6M121.3 142h5.1M123.9 144.6v-5.1M146.7 147h2.2M146.7 142h1.9M214.9 147h2.2M215.2 142h1.9" fill="none" stroke="#6a7180" stroke-width=".22" stroke-dasharray="4.2 .5 0 .5"/>
<path d="M78.9 31.8v7.6M78.9 33.6h53.8M132.7 31.8v7.6" fill="none" stroke="#111827" stroke-width=".22"/>
<path d="M78.9 33.6l2.6-.5v.9zM130.1 33.1v.9l2.6-.4z" fill="#111827"/>
<path d="M70.1 40.6h7.6M71.9 40.6v70.4M70.1 111h7.6" fill="none" stroke="#111827" stroke-width=".22"/>
<path d="M71.9 40.6l-.5 2.6h.9zM71.4 108.4h.9l-.4 2.6z" fill="#111827"/>
<path d="M70.1 137h7.6M71.9 137v56.8M70.1 193.8h7.6" fill="none" stroke="#111827" stroke-width=".22"/>
<path d="M71.9 137l-.5 2.6h.9zM71.4 191.2h.9l-.4 2.6z" fill="#111827"/>
<path d="M276 112h140v40.2h-140z" fill="#fff" stroke="#111827" stroke-width=".35"/>
<path d="M273.8 10h148v15.6h-148z" fill="#fff" stroke="#111827" stroke-width=".5"/>
<path d="M273.8 10h148v5.2h-148z" fill="#f3f4f6" stroke="#111827" stroke-width=".5"/>
<path d="M273.8 15.2h148M273.8 20.4h148" fill="none" stroke="#9ca3af" stroke-width=".3"/>
<path d="M231.8 213.4h190v56h-190z" fill="#fff" stroke="#111827" stroke-width=".7" stroke-linecap="butt"/>
<path d="M231.8 213.4h3v56h-3z" fill="#0f766e"/>
<path d="M231.8 227.4h190M231.8 239.4h190M264.8 239.4v12M289.8 239.4v12M314.8 227.4v12M324.8 239.4v12M339.8 227.4v12M364.8 239.4v12M369.8 227.4v12M231.8 251.4h190M231.8 260.4h190" fill="none" stroke="#9ca3af" stroke-width=".3"/>
<g fill="none" stroke="#111827" stroke-width=".3">
<path d="M302.8 244.4l6-1.5v8l-6-1.5z"/>
<circle cx="314.8" cy="246.9" r="4"/>
<circle cx="314.8" cy="246.9" r="2.3"/>
</g>
<path d="M300.8 246.9h19.5" fill="none" stroke="#111827" stroke-width=".22" stroke-dasharray="3 1 .6 1" stroke-linecap="butt"/>
<text font-size="4.4" fill="#111827" x="237.8" y="224.4">Grab shell: making sketch</text>
<g font-size="3.4" fill="#111827">
<text x="236.8" y="235.6">SKG-DWG-109</text>
<text x="316.8" y="235.6">P2</text>
<text x="341.8" y="235.6">1 of 1</text>
<text x="371.8" y="235.6">ANSI B</text>
</g>
<text font-size="3.2" fill="#b45309" x="16" y="19">BUILD PLAN SKETCH, PLAN NOT YET BUILT</text>
<text font-size="3.2" fill="#111827" x="90" y="19">SinkGrab · github.com/BoujeeEnjinia1701/sinkgrab</text>
<g font-size="3" fill="#111827">
<text x="236.8" y="247.2">1:5</text>
<text x="266.8" y="247.2">mm</text>
<text x="326.8" y="247.2">2026-10-24</text>
<text x="366.8" y="247.2">Amish Chadha</text>
</g>
<g font-size="2.8" fill="#111827">
<text x="335.3" y="106">WHERE IT GOES</text>
<text x="99.1" y="117">TOP VIEW</text>
<text x="97.1" y="199.9">FRONT VIEW</text>
<text x="173.5" y="199.9">RIGHT VIEW</text>
</g>
<g font-size="2.6" fill="#111827">
<text x="279" y="122">Skin quarter circle, inside radius 230, 340 wide (shell B 353)</text>
<text x="279" y="126.6">End plates: quarter discs 234 radius with a hinge boss 70 and a lug at 190, 25</text>
<text x="279" y="131.2">Hinge hole 30.5 at the corner; tie rod pin hole 20.5 in the lug</text>
<text x="279" y="135.8">Top cover 4 mm from 50 out to 230, the full width</text>
<text x="279" y="140.4">Lip 10 x 50 welded inside the bottom edge, ground square to the open face</text>
<text x="279" y="145">Shell B: same, end plates outside A's (13 mm wider between them)</text>
<text x="279" y="149.6">Check: both shells meet along the lips within 2 mm when pinned</text>
<text x="236.8" y="258.8">4 mm plate rolled to 230 radius; 6 mm end plates; 10 x 50 wear-resistant lip</text>
</g>
<g font-size="2.5" fill="#111827">
<text x="103.5" y="32.6">269</text>
<text x="70.9" y="78" transform="rotate(-90 70.9 78)">352</text>
<text x="70.9" y="167.7" transform="rotate(-90 70.9 167.7)">284</text>
</g>
<g font-size="2.3" fill="#111827">
<text x="275.6" y="18.8">P1</text>
<text x="275.6" y="24">P2</text>
<text x="289.6" y="18.8">Making sketch for the prototype build plan</text>
<text x="289.6" y="24">Kit 1.9.1: redrawn from the detailed model (SKG-DEC-001 K1 to K21)</text>
<text x="381.6" y="18.8">2026-10-03</text>
<text x="381.6" y="24">2026-10-24</text>
<text x="407.6" y="18.8">AC</text>
<text x="407.6" y="24">AC</text>
</g>
<text font-size="2.3" fill="#0f766e" x="279" y="117">HOW TO MAKE IT AND HOW IT FITS</text>
<g font-size="2.2" fill="#4b5563">
<text x="325.6" y="110">This part in colour, its neighbours in grey</text>
<text x="88.7" y="121">Scale 1:5; looking down (along -Z)</text>
<text x="85.6" y="203.9">Scale 1:5; looking at the front (along +Y)</text>
<text x="159.7" y="203.9">Scale 1:5; looking at the right side (along -X)</text>
</g>
<g font-size="2.2" fill="#0f766e">
<text x="237.8" y="218.4">SINKGRAB</text>
<text x="370.1" y="218.4">github.com/BoujeeEnjinia1701/sinkgrab</text>
</g>
<text font-size="2.1" fill="#4b5563" x="236.8" y="266.2">Licensed CERN-OHL-S-2.0 · Design Molecule Lab · designmolecule.com</text>
<g font-size="2" fill="#111827">
<text x="275.6" y="13.6">REV</text>
<text x="289.6" y="13.6">DESCRIPTION</text>
<text x="381.6" y="13.6">DATE</text>
<text x="407.6" y="13.6">BY</text>
</g>
<text font-size="1.9" fill="#4b5563" x="380.4" y="266.2">Generated from cad/src; do not edit by hand</text>
<g font-size="1.8" fill="#4b5563">
<text x="236.8" y="230.8">DRAWING NO.</text>
<text x="316.8" y="230.8">REV</text>
<text x="341.8" y="230.8">SHEET</text>
<text x="371.8" y="230.8">SIZE</text>
<text x="236.8" y="242.8">SCALE</text>
<text x="266.8" y="242.8">UNITS</text>
<text x="291.8" y="242.8">PROJECTION</text>
<text x="326.8" y="242.8">DATE</text>
<text x="366.8" y="242.8">DRAWN</text>
<text x="236.8" y="254.8">MATERIAL / NOTES</text>
</g>
</svg>
